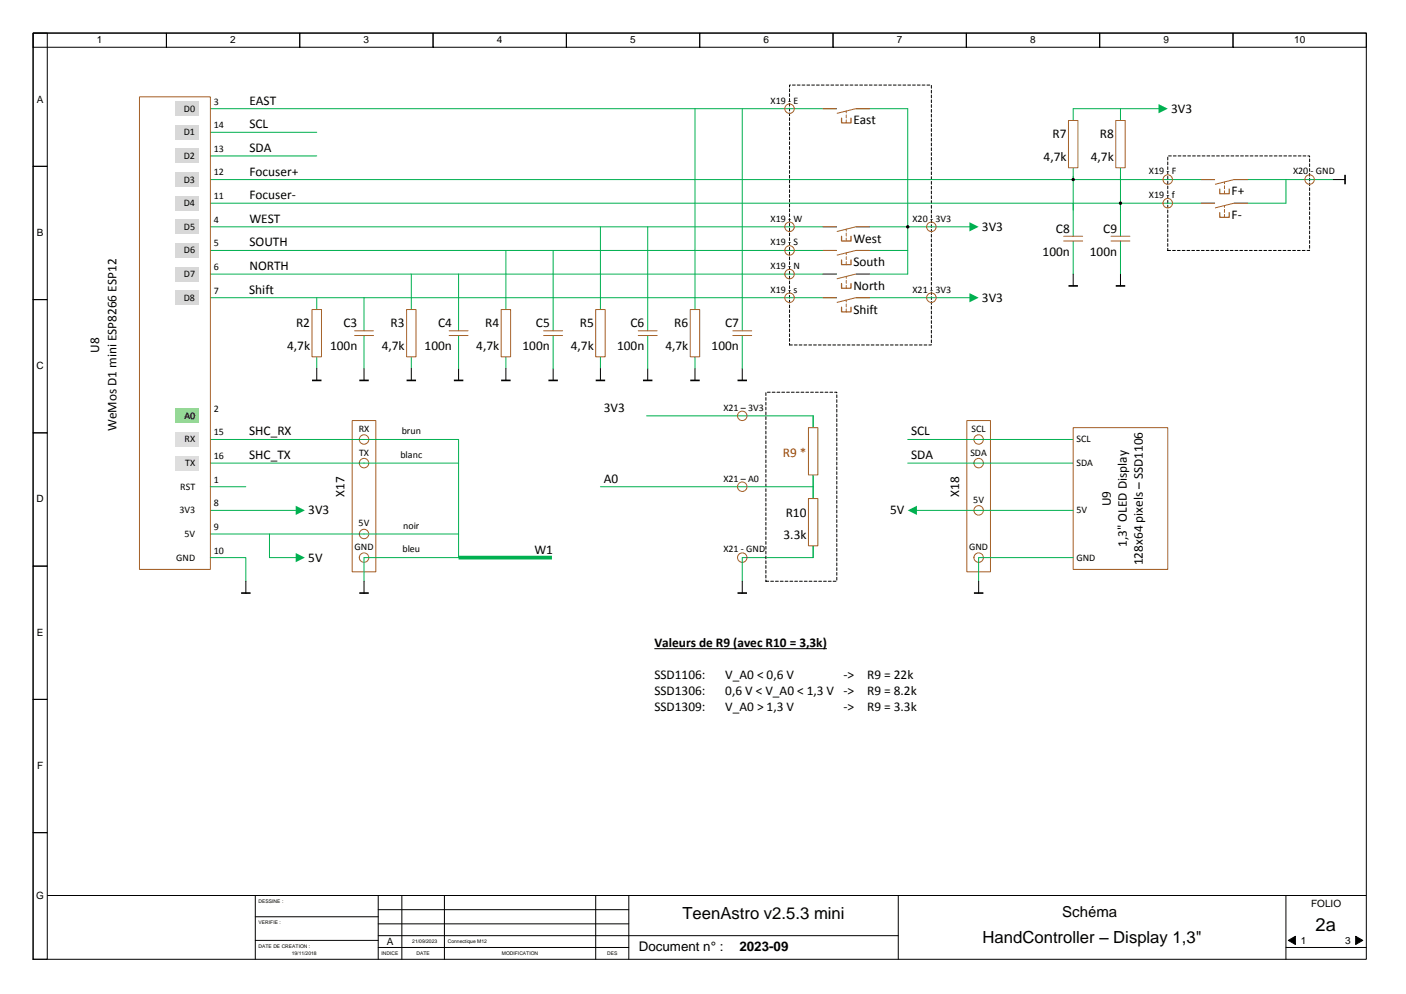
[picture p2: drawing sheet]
<svg xmlns="http://www.w3.org/2000/svg" width="297mm" height="210mm" viewBox="0 0 297 210" stroke-linecap="round" stroke-linejoin="round" font-family="sans-serif">
<g fill="none" stroke="#000" stroke-width=".21">
<path d="M7 7h282v196h-282zM7 7h28.2v3h-28.2zM7 7h3v28.2h-3zM35.2 7h28.2v3h-28.2zM63.4 7h28.2v3h-28.2zM91.6 7h28.2v3h-28.2zM119.8 7h28.2v3h-28.2zM148 7h28.2v3h-28.2zM176.2 7h28.2v3h-28.2zM204.4 7h28.2v3h-28.2zM232.6 7h28.2v3h-28.2zM260.8 7h28.2v3h-28.2z"/>
<path d="M7 35.2h3v28.2h-3zM7 63.4h3v28.2h-3zM7 91.6h3v28.2h-3zM7 119.8h3v28.2h-3zM7 148h3v28.2h-3zM7 176.2h3v26.8h-3zM10 189.5h279M54 189.5v13.5M54 199h26M54 194h26M80 189.5v13.5M80 198h110"/>
<path d="M80 195.5h53M80 192.5h53M85 189.5v13.5M94 189.5v13.5M126 189.5v13.5M133 189.5v13.5M190 189.5v13.5M272 189.5v13.5M272.5 199l1.5-.9v1.8zM286.7 198.1l1.6 .9-1.6 .9zM80 200.5h53M272 200.5h17"/>
</g>
<path d="M272.5 199l1.5-.9v1.8zM286.7 198.1l1.6 .9-1.6 .9z" fill="#000"/>
<path d="M172 88v30h-15" fill="none" stroke="#00b050" stroke-width=".21"/>
<path d="M247 53h30v-20h-30v20M167 73h30v-55h-30v55" fill="none" stroke="#000" stroke-width=".21" stroke-dasharray=".6 .4"/>
<path d="M204.5 89h5v32h-5z" fill-rule="evenodd" fill="#fff"/>
<g fill="none" stroke="#a56027" stroke-width=".21">
<path d="M204.5 89h5v32h-5z"/>
<circle cx="207" cy="93" r="1"/>
<circle cx="207" cy="98" r="1"/>
<circle cx="207" cy="108" r="1"/>
<circle cx="207" cy="118" r="1"/>
</g>
<path d="M74.5 89h5v32h-5z" fill-rule="evenodd" fill="#fff"/>
<g fill="none" stroke="#a56027" stroke-width=".21">
<path d="M74.5 89h5v32h-5z"/>
<circle cx="77" cy="93" r="1"/>
<circle cx="77" cy="98" r="1"/>
<circle cx="77" cy="113" r="1"/>
<circle cx="77" cy="118" r="1"/>
</g>
<g fill="none" stroke="#00b050" stroke-width=".21">
<path d="M42 23h150M42 28h25M42 33h25M42 38h205M42 43h205M42 48h125M42 53h125M42 58h125M42 63h125M42 93h35M42 98h35M136.8 88h35.2"/>
<path d="M192 93h35M192 98h35M42 113h35M77 118v5M207 118v5"/>
</g>
<path d="M77 123v2.5M207 123v2.5" fill="none" stroke="#000" stroke-width=".21"/>
<path d="M76 125.5h2M206 125.5h2" fill="none" stroke="#000" stroke-width=".35"/>
<path d="M227 90.5h20v30h-20z" fill-rule="evenodd" fill="#fff"/>
<path d="M227 90.5h20v30h-20z" fill="none" stroke="#a56027" stroke-width=".21"/>
<path d="M67 63v15M207 118h20" fill="none" stroke="#00b050" stroke-width=".21"/>
<path d="M66 65.5h2v10h-2z" fill-rule="evenodd" fill="#fff"/>
<path d="M66 65.5h2v10h-2zM75 70h4M75 71h4" fill="none" stroke="#a56027" stroke-width=".21"/>
<path d="M67 78v2.5M77 78v2.5" fill="none" stroke="#000" stroke-width=".21"/>
<path d="M66 80.5h2M76 80.5h2" fill="none" stroke="#000" stroke-width=".35"/>
<path d="M77 63v7M77 71v7M87 63v15" fill="none" stroke="#00b050" stroke-width=".21"/>
<path d="M86 65.5h2v10h-2z" fill-rule="evenodd" fill="#fff"/>
<path d="M86 65.5h2v10h-2zM95 70h4M95 71h4" fill="none" stroke="#a56027" stroke-width=".21"/>
<path d="M87 78v2.5M97 78v2.5" fill="none" stroke="#000" stroke-width=".21"/>
<path d="M86 80.5h2M96 80.5h2" fill="none" stroke="#000" stroke-width=".35"/>
<path d="M97 63v7M97 71v7M107 63v15" fill="none" stroke="#00b050" stroke-width=".21"/>
<path d="M106 65.5h2v10h-2z" fill-rule="evenodd" fill="#fff"/>
<path d="M106 65.5h2v10h-2zM115 70h4M115 71h4" fill="none" stroke="#a56027" stroke-width=".21"/>
<path d="M107 78v2.5M117 78v2.5" fill="none" stroke="#000" stroke-width=".21"/>
<path d="M106 80.5h2M116 80.5h2" fill="none" stroke="#000" stroke-width=".35"/>
<path d="M117 63v7M117 71v7M127 63v15" fill="none" stroke="#00b050" stroke-width=".21"/>
<path d="M126 65.5h2v10h-2z" fill-rule="evenodd" fill="#fff"/>
<path d="M126 65.5h2v10h-2zM135 70h4M135 71h4" fill="none" stroke="#a56027" stroke-width=".21"/>
<path d="M127 78v2.5M137 78v2.5" fill="none" stroke="#000" stroke-width=".21"/>
<path d="M126 80.5h2M136 80.5h2" fill="none" stroke="#000" stroke-width=".35"/>
<path d="M137 63v7M137 71v7M147 63v15" fill="none" stroke="#00b050" stroke-width=".21"/>
<path d="M146 65.5h2v10h-2z" fill-rule="evenodd" fill="#fff"/>
<g fill="none" stroke="#a56027" stroke-width=".21">
<path d="M146 65.5h2v10h-2zM155 70h4M155 71h4"/>
<circle cx="167" cy="23" r="1"/>
</g>
<path d="M147 78v2.5M157 78v2.5" fill="none" stroke="#000" stroke-width=".21"/>
<path d="M146 80.5h2M156 80.5h2" fill="none" stroke="#000" stroke-width=".35"/>
<path d="M147 23v40M157 23v47M192 23v35M87 58v5M97 58v5M107 53v10M117 53v10M127 48v15M137 48v15M167 48h38.3M157 71v7" fill="none" stroke="#00b050" stroke-width=".21"/>
<path d="M205.1 47l1.9 1-1.9 1z" fill="#00b050"/>
<path d="M167 53h25M167 58h25M167 63h38.3" fill="none" stroke="#00b050" stroke-width=".21"/>
<path d="M205.1 62l1.9 1-1.9 1z" fill="#00b050"/>
<g fill="none" stroke="#a56027" stroke-width=".21">
<circle cx="167" cy="48" r="1"/>
<circle cx="167" cy="58" r="1"/>
<circle cx="167" cy="53" r="1"/>
<circle cx="197" cy="48" r="1"/>
<circle cx="167" cy="63" r="1"/>
<circle cx="197" cy="63" r="1"/>
</g>
<path d="M227 23v15" fill="none" stroke="#00b050" stroke-width=".21"/>
<path d="M226 25.5h2v10h-2z" fill-rule="evenodd" fill="#fff"/>
<path d="M226 25.5h2v10h-2z" fill="none" stroke="#a56027" stroke-width=".21"/>
<path d="M237 23v15" fill="none" stroke="#00b050" stroke-width=".21"/>
<path d="M236 25.5h2v10h-2z" fill-rule="evenodd" fill="#fff"/>
<path d="M236 25.5h2v10h-2zM225 50h4M225 51h4M235 50h4M235 51h4" fill="none" stroke="#a56027" stroke-width=".21"/>
<path d="M227 23h18.3M227 43v7M227 51v7M237 43v7M237 51v7" fill="none" stroke="#00b050" stroke-width=".21"/>
<path d="M227 58v2.5M237 58v2.5" fill="none" stroke="#000" stroke-width=".21"/>
<path d="M226 60.5h2M236 60.5h2" fill="none" stroke="#000" stroke-width=".35"/>
<path d="M245.1 22l1.9 1-1.9 1z" fill="#00b050"/>
<path d="M227 37.4v7.1M237 37.4v7.1M247 38h35M272 38v5h-25M157 118v5" fill="none" stroke="#00b050" stroke-width=".21"/>
<g fill="none" stroke="#a56027" stroke-width=".21">
<circle cx="247" cy="38" r="1"/>
<circle cx="277" cy="38" r="1"/>
<circle cx="247" cy="43" r="1"/>
<circle cx="157" cy="88" r="1"/>
<circle cx="157" cy="118" r="1"/>
</g>
<g fill="none" stroke="#000" stroke-width=".21">
<path d="M282 38h2.5M157 123v2.5"/>
<circle cx="227" cy="38" r=".25"/>
<circle cx="192" cy="48" r=".25"/>
<circle cx="237" cy="43" r=".25"/>
</g>
<path d="M284.5 37v2M156 125.5h2" fill="none" stroke="#000" stroke-width=".35"/>
<g fill="#000">
<circle cx="227" cy="38" r=".25"/>
<circle cx="192" cy="48" r=".25"/>
<circle cx="237" cy="43" r=".25"/>
</g>
<path d="M177 22h4v2h-4z" fill-rule="evenodd" fill="#fff"/>
<path d="M174 23h3M184 23h-3l-4 1" fill="none" stroke="#a56027" stroke-width=".21"/>
<path d="M178 25v1h2v-1" fill="none" stroke="#a56027" stroke-width=".26"/>
<path d="M179 26v-2.5" fill="none" stroke="#a56027" stroke-width=".21" stroke-dasharray=".6 .4"/>
<path d="M177 47h4v2h-4z" fill-rule="evenodd" fill="#fff"/>
<path d="M174 48h3M184 48h-3l-4 1" fill="none" stroke="#a56027" stroke-width=".21"/>
<path d="M178 50v1h2v-1" fill="none" stroke="#a56027" stroke-width=".26"/>
<path d="M179 51v-2.5" fill="none" stroke="#a56027" stroke-width=".21" stroke-dasharray=".6 .4"/>
<path d="M177 52h4v2h-4z" fill-rule="evenodd" fill="#fff"/>
<path d="M174 53h3M184 53h-3l-4 1" fill="none" stroke="#a56027" stroke-width=".21"/>
<path d="M178 55v1h2v-1" fill="none" stroke="#a56027" stroke-width=".26"/>
<path d="M179 56v-2.5" fill="none" stroke="#a56027" stroke-width=".21" stroke-dasharray=".6 .4"/>
<path d="M177 57h4v2h-4z" fill-rule="evenodd" fill="#fff"/>
<path d="M174 58h3M184 58h-3l-4 1" fill="none" stroke="#a56027" stroke-width=".21"/>
<path d="M178 60v1h2v-1" fill="none" stroke="#a56027" stroke-width=".26"/>
<path d="M179 61v-2.5" fill="none" stroke="#a56027" stroke-width=".21" stroke-dasharray=".6 .4"/>
<path d="M177 62h4v2h-4z" fill-rule="evenodd" fill="#fff"/>
<path d="M174 63h3M184 63h-3l-4 1" fill="none" stroke="#a56027" stroke-width=".21"/>
<path d="M178 65v1h2v-1" fill="none" stroke="#a56027" stroke-width=".26"/>
<path d="M179 66v-2.5" fill="none" stroke="#a56027" stroke-width=".21" stroke-dasharray=".6 .4"/>
<path d="M257 37h4v2h-4z" fill-rule="evenodd" fill="#fff"/>
<path d="M254 38h3M264 38h-3l-4 1" fill="none" stroke="#a56027" stroke-width=".21"/>
<path d="M258 40v1h2v-1" fill="none" stroke="#a56027" stroke-width=".26"/>
<path d="M259 41v-2.5" fill="none" stroke="#a56027" stroke-width=".21" stroke-dasharray=".6 .4"/>
<path d="M257 42h4v2h-4z" fill-rule="evenodd" fill="#fff"/>
<path d="M254 43h3M264 43h-3l-4 1" fill="none" stroke="#a56027" stroke-width=".21"/>
<path d="M258 45v1h2v-1" fill="none" stroke="#a56027" stroke-width=".26"/>
<path d="M259 46v-2.5" fill="none" stroke="#a56027" stroke-width=".21" stroke-dasharray=".6 .4"/>
<path d="M193.7 108h33.3" fill="none" stroke="#00b050" stroke-width=".21"/>
<path d="M192 108l1.9-1v2z" fill="#00b050"/>
<path d="M77 93h20v25h-20M77 98h20M44.5 108h18.3M77 113h20" fill="none" stroke="#00b050" stroke-width=".21"/>
<path d="M97 118h19.7" fill="none" stroke="#00b050" stroke-width=".79" stroke-linecap="butt"/>
<path d="M62.6 107l1.9 1-1.9 1z" fill="#00b050"/>
<path d="M57 113v5h5.8" fill="none" stroke="#00b050" stroke-width=".21"/>
<path d="M62.6 117l1.9 1-1.9 1z" fill="#00b050"/>
<path d="M29.5 20.5h15v100h-15z" fill-rule="evenodd" fill="#fff"/>
<path d="M29.5 20.5h15v100h-15z" fill="none" stroke="#a56027" stroke-width=".21"/>
<g fill="#d8d8d8">
<path d="M37 21.5h5v3h-5z" fill-rule="evenodd"/>
<path d="M36.9 26.5h5v3h-5z" fill-rule="evenodd"/>
<path d="M36.9 31.5h5v3h-5z" fill-rule="evenodd"/>
<path d="M36.9 36.5h5v3h-5z" fill-rule="evenodd"/>
<path d="M36.9 41.5h5v3h-5z" fill-rule="evenodd"/>
<path d="M37 46.5h5v3h-5z" fill-rule="evenodd"/>
<path d="M37 51.5h5v3h-5z" fill-rule="evenodd"/>
<path d="M37 56.5h5v3h-5z" fill-rule="evenodd"/>
<path d="M36.9 61.5h5v3h-5z" fill-rule="evenodd"/>
</g>
<path d="M37 86.5h5v3h-5z" fill-rule="evenodd" fill="#92d050"/>
<g fill="#ddd6e5">
<path d="M37 91.5h5v3h-5z" fill-rule="evenodd"/>
<path d="M37 96.5h5v3h-5z" fill-rule="evenodd"/>
</g>
<path d="M172 88v15M44.5 118h7.5v5M44.5 103h7.5" fill="none" stroke="#00b050" stroke-width=".21"/>
<path d="M52 123v2.5" fill="none" stroke="#000" stroke-width=".21"/>
<path d="M51 125.5h2" fill="none" stroke="#000" stroke-width=".35"/>
<path d="M171 90.5h2v10h-2z" fill-rule="evenodd" fill="#fff"/>
<path d="M171 90.5h2v10h-2z" fill="none" stroke="#a56027" stroke-width=".21"/>
<path d="M172 103v15" fill="none" stroke="#00b050" stroke-width=".21"/>
<path d="M171 105.5h2v10h-2z" fill-rule="evenodd" fill="#fff"/>
<g fill="none" stroke="#a56027" stroke-width=".21">
<path d="M171 105.5h2v10h-2z"/>
<circle cx="157" cy="103" r="1"/>
</g>
<path d="M162 123h15v-40h-15v40" fill="none" stroke="#000" stroke-width=".21" stroke-dasharray=".6 .4"/>
<path d="M127 103h45" fill="none" stroke="#00b050" stroke-width=".21"/>
<path d="M138.4 137.3h36.5" fill="none" stroke="#000" stroke-width=".21"/>
<text font-size="3.9" x="278.3" y="197.1">2a</text>
<g font-size="3.5">
<text x="144.3" y="194.6">TeenAstro v2.5.3 mini</text>
<text x="207.8" y="199.6">HandController – Display 1,3&quot;</text>
</g>
<text font-size="3.2" x="224.7" y="194">Schéma</text>
<g font-size="2.8">
<text x="52.8" y="22.2">EAST</text>
<text x="247.7" y="23.8">3V3</text>
<text x="52.8" y="27.2">SCL</text>
<text x="180.5" y="26.3">East</text>
<text x="222.6" y="29.3">R7</text>
<text x="232.6" y="29.3">R8</text>
<text x="52.8" y="32.2">SDA</text>
<text x="220.7" y="34.1">4,7k</text>
<text x="230.7" y="34.1">4,7k</text>
<text x="52.8" y="37.2">Focuser+</text>
<text x="260.5" y="41.3">F+</text>
<text x="52.8" y="42.2">Focuser-</text>
<text x="52.8" y="47.2">WEST</text>
<text x="260.5" y="46.3">F-</text>
<text x="52.8" y="52.2">SOUTH</text>
<text x="180.5" y="51.3">West</text>
<text x="207.7" y="48.8">3V3</text>
<text x="223.4" y="49.3">C8</text>
<text x="233.4" y="49.3">C9</text>
<text x="52.8" y="57.2">NORTH</text>
<text x="180.5" y="56.3">South</text>
<text x="220.5" y="54.1">100n</text>
<text x="230.5" y="54.1">100n</text>
<text x="52.7" y="62.2">Shift</text>
<text x="180.5" y="61.3">North</text>
<text x="207.7" y="63.8">3V3</text>
<text x="62.6" y="69.3">R2</text>
<text x="72.7" y="69.3">C3</text>
<text x="82.6" y="69.3">R3</text>
<text x="92.7" y="69.3">C4</text>
<text x="102.6" y="69.3">R4</text>
<text x="113.4" y="69.3">C5</text>
<text x="122.6" y="69.3">R5</text>
<text x="133.4" y="69.3">C6</text>
<text x="142.6" y="69.3">R6</text>
<text x="153.4" y="69.3">C7</text>
<text x="180.5" y="66.3">Shift</text>
<text x="20.9" y="74.6" transform="rotate(-90 20.9 74.6)">U8</text>
<text x="60.7" y="74.1">4,7k</text>
<text x="69.8" y="74.1">100n</text>
<text x="80.7" y="74.1">4,7k</text>
<text x="89.8" y="74.1">100n</text>
<text x="100.7" y="74.1">4,7k</text>
<text x="110.5" y="74.1">100n</text>
<text x="120.7" y="74.1">4,7k</text>
<text x="130.5" y="74.1">100n</text>
<text x="140.7" y="74.1">4,7k</text>
<text x="150.5" y="74.1">100n</text>
<text x="127.7" y="87.2">3V3</text>
<text x="24.6" y="91.3" transform="rotate(-90 24.6 91.3)">WeMos D1 mini ESP8266 ESP12</text>
<text x="52.7" y="92.2">SHC_RX</text>
<text x="192.7" y="92.2">SCL</text>
<text x="52.7" y="97.2">SHC_TX</text>
<text x="192.7" y="97.2">SDA</text>
<text x="72.8" y="105.2" transform="rotate(-90 72.8 105.2)">X17</text>
<text x="127.7" y="102.2">A0</text>
<text x="202.8" y="105.2" transform="rotate(-90 202.8 105.2)">X18</text>
<text x="235" y="107.1" transform="rotate(-90 235 107.1)">U9</text>
<text x="65.2" y="108.8">3V3</text>
<text x="166.2" y="109.3">R10</text>
<text x="188.3" y="108.8">5V</text>
<text x="65.2" y="118.8">5V</text>
<text x="113" y="117.2">W1</text>
<text x="165.7" y="114.1">3.3k</text>
<text x="238.3" y="115.7" transform="rotate(-90 238.3 115.7)">1,3&quot; OLED Display</text>
<text x="241.7" y="119.6" transform="rotate(-90 241.7 119.6)">128x64 pixels – SSD1106</text>
<text x="138.4" y="137">Valeurs de R9 (avec R10 = 3,3k)</text>
<text x="138.4" y="143.7">SSD1106:</text>
<text x="153.4" y="143.7">V_A0 &lt; 0,6 V</text>
<text x="178.4" y="143.7">-&gt;</text>
<text x="183.4" y="143.7">R9 = 22k</text>
<text x="138.4" y="147.1">SSD1306:</text>
<text x="153.4" y="147.1">0,6 V &lt; V_A0 &lt; 1,3 V -&gt;</text>
<text x="183.4" y="147.1">R9 = 8.2k</text>
<text x="138.4" y="150.5">SSD1309:</text>
<text x="153.4" y="150.5">V_A0 &gt; 1,3 V</text>
<text x="178.4" y="150.5">-&gt;</text>
<text x="183.4" y="150.5">R9 = 3.3k</text>
<text x="135.1" y="201.3">Document n° :</text>
<text x="156.4" y="201.3">2023-09</text>
</g>
<text font-size="2.8" fill="#f00" x="165.6" y="96.7">R9 *</text>
<g font-size="2.1">
<text x="20.5" y="9.1">1</text>
<text x="48.7" y="9.1">2</text>
<text x="76.9" y="9.1">3</text>
<text x="105.1" y="9.1">4</text>
<text x="133.3" y="9.1">5</text>
<text x="161.5" y="9.1">6</text>
<text x="189.7" y="9.1">7</text>
<text x="217.9" y="9.1">8</text>
<text x="246.1" y="9.1">9</text>
<text x="273.7" y="9.1">10</text>
<text x="7.8" y="21.7">A</text>
<text x="38.9" y="23.6">D0</text>
<text x="45.2" y="22.1">3</text>
<text x="163" y="21.9">X19 -</text>
<text x="167.8" y="21.9">E</text>
<text x="38.9" y="28.6">D1</text>
<text x="45.2" y="27.1">14</text>
<text x="38.9" y="33.6">D2</text>
<text x="45.2" y="32.1">13</text>
<text x="38.9" y="38.6">D3</text>
<text x="45.2" y="37.1">12</text>
<text x="243" y="36.9">X19 -</text>
<text x="243" y="41.9">X19 -</text>
<text x="247.8" y="36.9">F</text>
<text x="247.8" y="41.9">f</text>
<text x="273.5" y="36.9">X20</text>
<text x="277.2" y="36.9">- GND</text>
<text x="38.9" y="43.6">D4</text>
<text x="45.2" y="47.1">4</text>
<text x="45.2" y="42.1">11</text>
<text x="163" y="46.9">X19 -</text>
<text x="167.8" y="46.9">W</text>
<text x="193" y="46.9">X20 -</text>
<text x="197.8" y="46.9">3V3</text>
<text x="7.8" y="49.9">B</text>
<text x="38.9" y="48.6">D5</text>
<text x="38.9" y="53.6">D6</text>
<text x="45.2" y="52.1">5</text>
<text x="163" y="51.9">X19 -</text>
<text x="167.8" y="51.9">S</text>
<text x="38.9" y="58.6">D7</text>
<text x="45.2" y="57.1">6</text>
<text x="163" y="56.9">X19 -</text>
<text x="167.8" y="56.9">N</text>
<text x="38.9" y="63.6">D8</text>
<text x="45.2" y="62.1">7</text>
<text x="163" y="61.9">X19 -</text>
<text x="167.8" y="61.9">s</text>
<text x="193" y="61.9">X21 -</text>
<text x="197.8" y="61.9">3V3</text>
<text x="7.7" y="78.1">C</text>
<text x="39" y="88.6">A0</text>
<text x="45.2" y="87.1">2</text>
<text x="153" y="86.9">X21 – 3V3</text>
<text x="39" y="93.6">RX</text>
<text x="45.2" y="92.1">15</text>
<text x="75.9" y="91.4">RX</text>
<text x="85" y="91.9">brun</text>
<text x="205.5" y="91.4">SCL</text>
<text x="227.7" y="93.6">SCL</text>
<text x="39.2" y="98.6">TX</text>
<text x="45.2" y="97.1">16</text>
<text x="75.9" y="96.4">TX</text>
<text x="84.7" y="96.9">blanc</text>
<text x="153" y="101.9">X21 – A0</text>
<text x="205.2" y="96.4">SDA</text>
<text x="227.7" y="98.6">SDA</text>
<text x="7.7" y="106.3">D</text>
<text x="38.1" y="103.6">RST</text>
<text x="45.2" y="107.1">8</text>
<text x="45.2" y="102.1">1</text>
<text x="205.9" y="106.4">5V</text>
<text x="37.9" y="108.6">3V3</text>
<text x="39" y="113.6">5V</text>
<text x="45.2" y="112.1">9</text>
<text x="75.9" y="111.4">5V</text>
<text x="85.3" y="111.9">noir</text>
<text x="227.7" y="108.6">5V</text>
<text x="37.3" y="118.6">GND</text>
<text x="45.2" y="117.1">10</text>
<text x="75" y="116.4">GND</text>
<text x="85.1" y="116.9">bleu</text>
<text x="153" y="116.9">X21 - GND</text>
<text x="205" y="116.4">GND</text>
<text x="227.7" y="118.6">GND</text>
<text x="7.8" y="134.5">E</text>
<text x="7.9" y="162.7">F</text>
<text x="7.7" y="190.2">G</text>
<text x="277.3" y="191.9">FOLIO</text>
<text x="81.8" y="199.9">A</text>
<text x="275.1" y="199.8">1</text>
<text x="284.5" y="199.8">3</text>
</g>
<g font-size="1.1">
<text x="54.7" y="191.1">DESSINE :</text>
<text x="54.7" y="195.6">VERIFIE :</text>
<text x="54.7" y="200.6">DATE DE CREATION :</text>
<text x="61.7" y="202.1">19/11/2018</text>
<text x="80.7" y="202.1">INDICE</text>
<text x="87.2" y="199.6">21/09/2023</text>
<text x="88.1" y="202.1">DATE</text>
<text x="94.7" y="199.6">Connectique M12</text>
<text x="106.1" y="202.1">MODIFICATION</text>
<text x="128.4" y="202.1">DES</text>
</g>
</svg>
